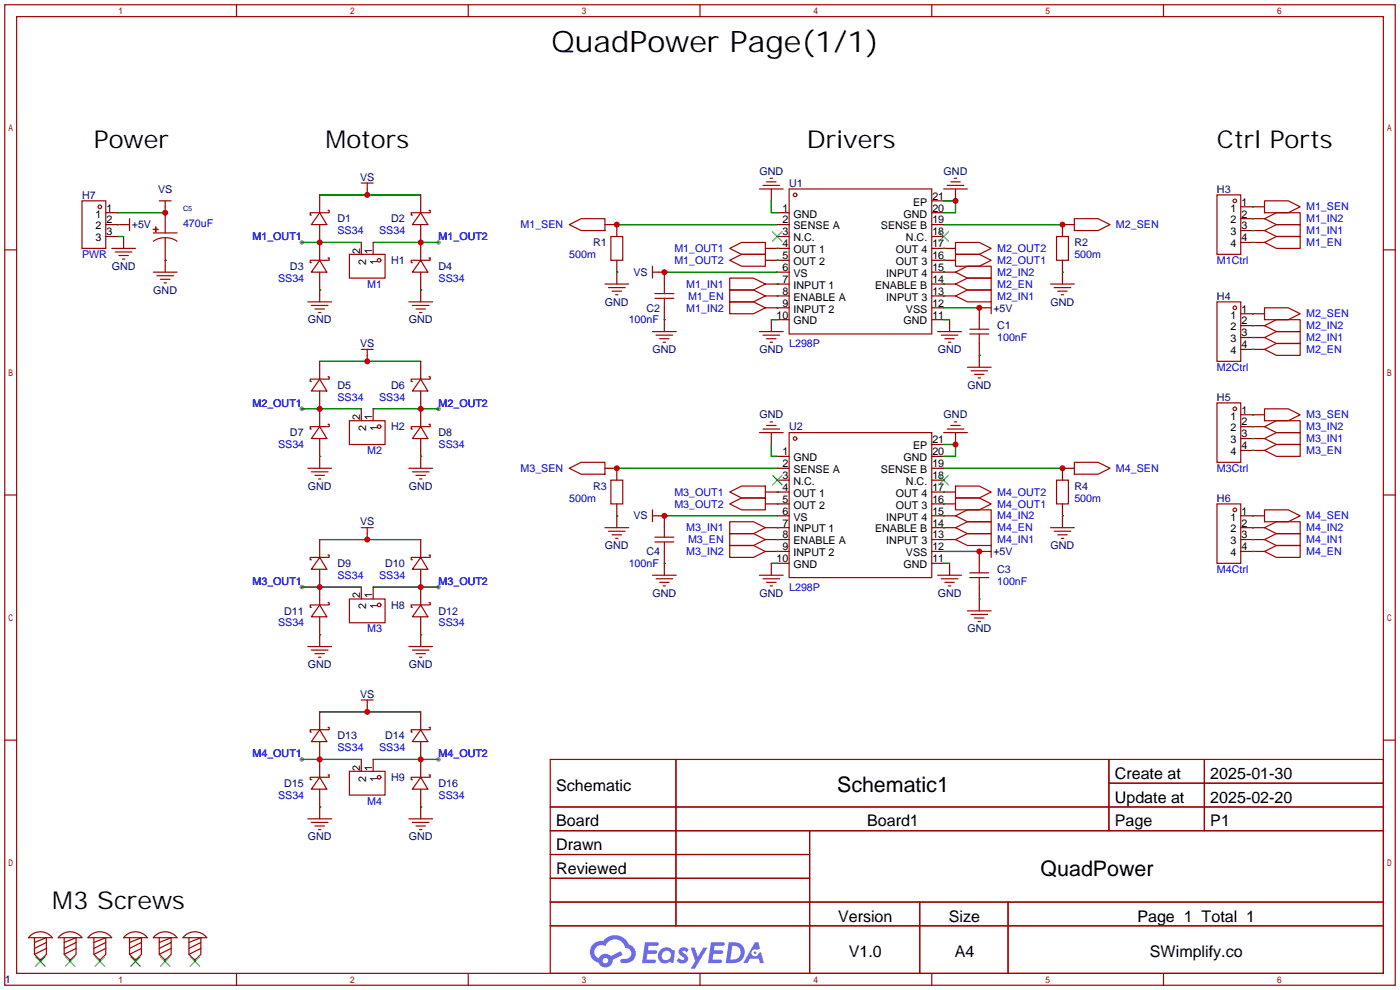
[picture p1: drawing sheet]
<svg xmlns="http://www.w3.org/2000/svg" width="299mm" height="212mm" viewBox="0 0 299 212" stroke-linecap="round" stroke-linejoin="round" font-family="sans-serif">
<g fill="#999">
<circle cx="93.7" cy="51.8" r=".51"/>
<circle cx="64.5" cy="51.8" r=".51"/>
<circle cx="93.7" cy="87.4" r=".51"/>
<circle cx="64.5" cy="87.4" r=".51"/>
<circle cx="93.7" cy="125.5" r=".51"/>
<circle cx="64.5" cy="125.5" r=".51"/>
<circle cx="93.7" cy="162.3" r=".51"/>
<circle cx="64.5" cy="162.3" r=".51"/>
</g>
<g fill="none" stroke="#870000" stroke-width=".25">
<path d="M25.1 48h1.3M26.4 50.5v2.6M35.3 44.2v1.3M68.3 62v2.5M89.9 62v2.5M209.3 75.9v2.6M68.3 97.5v2.6M89.9 97.5v2.6M68.3 135.6v2.6M89.9 135.6v2.6M142 120.4v2.5M209.3 128v2.6"/>
<path d="M68.3 172.5v2.5M89.9 172.5v2.5M8.6 205v.5M15 205v.5M29 205v.5M35.3 205v.5"/>
</g>
<g fill="none" stroke="#a10000" stroke-width=".25">
<path d="M1 1h297.2v209.6h-297.2zM3.6 3.6h292.1v204.4h-292.1zM50.5 1v2.6M100.1 1v2.6M149.6 1v2.6M199.1 1v2.6M248.7 1v2.6M1 53.4h2.6M23.9 53.1h5.1M24.6 53.8h3.6M25.4 54.6h2M26.2 55.4h.5"/>
<path d="M26.4 48h1.3M27.7 46.7v2.6M34 42.9h2.6M35.3 42.9v1.3M295.7 53.4h2.5M65.8 64.5h5.1M66.5 65.3h3.6M67.3 66h2M68.1 66.8h.5M87.4 64.5h5.1M88.1 65.3h3.6M88.9 66h2"/>
<path d="M89.7 66.8h.5M206.8 78.5h5M207.5 79.2h3.6M208.3 80h2M209 80.8h.5M1 105.8h2.6M65.8 100.1h5.1M66.5 100.8h3.6M67.3 101.6h2M68.1 102.4h.5M87.4 100.1h5.1M88.1 100.8h3.6"/>
<path d="M88.9 101.6h2M89.7 102.4h.5M295.7 105.8h2.5M65.8 138.2h5.1M66.5 138.9h3.6M67.3 139.7h2M87.4 138.2h5.1M88.1 138.9h3.6M88.9 139.7h2M139.4 122.9h5.1M140.2 123.7h3.6M141 124.5h2"/>
<path d="M141.7 125.2h.5M206.8 130.6h5M207.5 131.3h3.6M208.3 132.1h2M209 132.8h.5M1 158.2h2.6M68.1 140.5h.5M89.7 140.5h.5M295.7 158.2h2.5M65.8 175h5.1M66.5 175.8h3.6M67.3 176.5h2"/>
<path d="M68.1 177.3h.5M87.4 175h5.1M88.1 175.8h3.6M88.9 176.5h2M89.7 177.3h.5M117.6 162.3h178.1v45.7h-178.1zM117.6 172.5h178.1M117.6 177.5h178.1M144.5 162.3v35.6M173 177.5v30.5M237 162.3v15.2M237 167.4h58.7"/>
<path d="M257.4 162.3v15.2M6.5 199.9a3.2 3.2 0 0 1 4.7 .5h-5.1zM12.9 199.9a3.2 3.2 0 0 1 4.6 .5h-5.1zM26.9 199.9a3.2 3.2 0 0 1 4.6 .5h-5.1zM33.2 199.9a3.2 3.2 0 0 1 4.6 .5h-5zM117.6 182.6h55.4M117.6 192.8h178.1M117.6 187.7h55.4M117.6 197.9h178.1M196.6 192.8v15.2M215.4 192.8v15.2M7.4 200.4v3.6l1.2 1.2 1.3-1.2v-3.6l-2.5 1"/>
<path d="M9.9 201.4l-2.5 1.3M9.9 202.7l-2.5 1.3M13.7 200.4v3.6l1.3 1.2 1.3-1.2v-3.6l-2.6 1M16.3 201.4l-2.6 1.3M16.3 202.7l-2.6 1.3M27.7 200.4v3.6l1.3 1.2 1.2-1.2v-3.6l-2.5 1M30.2 201.4l-2.5 1.3M30.2 202.7l-2.5 1.3M34 200.4v3.6l1.3 1.2 1.3-1.2v-3.6l-2.6 1M36.6 201.4l-2.6 1.3M36.6 202.7l-2.6 1.3M50.5 208v2.6"/>
<path d="M100.1 208v2.6M149.6 208v2.6M199.1 208v2.6M248.7 208v2.6"/>
</g>
<g fill="none" stroke="#008700" stroke-width=".25">
<path d="M25.1 45.5h10.2M25.1 50.5h1.3M64.5 51.8h12.7M68.3 41.7h21.6M79.8 51.8h13.9M68.3 77.2h21.6M64.5 87.4h12.7M79.8 87.4h13.9M68.3 115.3h21.6M64.5 125.5h12.7M79.8 125.5h13.9M68.3 152.1h21.6"/>
<path d="M64.5 162.3h12.7M79.8 162.3h13.9"/>
</g>
<path d="M7.6 204.5l2.1 2M9.7 204.5l-2.1 2M14 204.5l2 2M16 204.5l-2 2M27.9 204.5l2.1 2M30 204.5l-2.1 2M34.3 204.5l2 2M36.3 204.5l-2 2" fill="none" stroke="#3c3" stroke-width=".25"/>
<g fill="#5487ff">
<path d="M145.3 202.7a1.3 1.3 0 0 1 1.9 .3l-.4 .6a.54 .54 0 0 0-.9-.2l.1 .2a1.34 1.34 0 0 1 .9 1.8 1.47 1.47 0 0 1-2.3-.1l.5-.6 .8 .5a.31 .31 0 0 0 .4-.3 .31 .31 0 0 0-.3-.4 1.12 1.12 0 0 1-.7-1.8z"/>
<path d="M147.6 202.5h.9l.6 2 1.2-2h.9l-2.7 4.6h-.9l1-1.7z"/>
<path d="M137.8 201.4h1.7a1.31 1.31 0 0 1 1.2 .2 .4 .4 0 0 1-.3 .5l-1.8 .1-.1 .9h1.6a.4 .4 0 0 1 .4 .4 .4 .4 0 0 1-.5 .4h-1.6l-.2 1.2h1.4a.46 .46 0 0 1 .5 0 .46 .46 0 0 1 .1 .5l-.4 .2h-2.6z"/>
<path d="M151.9 201.4h1.7a1.32 1.32 0 0 1 1.2 .2 .39 .39 0 0 1-.3 .5l-1.8 .1-.1 .9h1.6a.4 .4 0 0 1 .4 .4 .4 .4 0 0 1-.4 .4h-1.7l-.2 1.2h1.4a.46 .46 0 0 1 .5 0 .46 .46 0 0 1 .1 .5l-.4 .2h-2.6z"/>
<path d="M161.3 201.4h.8l.3 1.3-.6 .4a.75 .75 0 0 0-1.1 .3 .75 .75 0 0 0 .5 1 .75 .75 0 0 0 .9-.7l.5-.2 .6 2.3h-.8l-.3-.9h-1.8l-.5 .9h-1z"/>
<path d="M155.7 201.4l-.6 4.4h1.5a2.27 2.27 0 0 0 2.6-2.2 2.27 2.27 0 0 0-2.7-2.2zM156.5 202.1a1.5 1.5 0 0 1 1.8 1.6 1.5 1.5 0 0 1-1.9 1.4h-.3z"/>
<path d="M141.2 203a1.6 1.6 0 0 0-.3 2.3 1.6 1.6 0 0 0 2.3 .2l.7 .3 .3-2.4-.1-.3-.5-.1a1.58 1.58 0 0 0-2.4 0zM141.8 203.5a.98 .98 0 0 1 1.6 .4 .98 .98 0 0 1-1.1 1.3 .94 .94 0 0 1-.9-.7 .94 .94 0 0 1 .4-1z"/>
<path d="M126.8 201.8a2.37 2.37 0 0 0 1.1 4 1.54 1.54 0 0 0 1.8 1 1.54 1.54 0 0 0 1.2-1.6l2.2-1.1-.5-.8-2 1a1.57 1.57 0 0 0-2.7 .5 1.5 1.5 0 0 1-.7-2.1 1.5 1.5 0 0 1 2.2-.5 2.23 2.23 0 0 1 2.3-1.4 2.23 2.23 0 0 1 2 1.8 1.16 1.16 0 0 1 1.2 1.1 1.16 1.16 0 0 1-1.1 1.2h-.7a.47 .47 0 0 0-.5 .4 .47 .47 0 0 0 .4 .5 2.17 2.17 0 0 0 2.5-.9 2.17 2.17 0 0 0-.3-2.7l-.8-.4a3.2 3.2 0 0 0-5.5-.7l-1.1 .1zM128.8 205.3a.6 .6 0 0 1 1.2 0 .6 .6 0 0 1-1.2 0z"/>
<circle cx="161.4" cy="203.6" r=".28"/>
</g>
<g fill="none" stroke="#008700" stroke-width=".25">
<path d="M25.1 48h.1M35.3 55.6h.1M131.8 58.2h.1M131.8 48h34.3M142 58.2h24.1M164.8 42.9v2.6h1.3M166.1 53.1h.1M166.1 55.6h.1M201.7 53.1h.1M201.7 55.6h.1M201.7 58.2h.1M201.7 48h25.4"/>
<path d="M201.7 42.9h2.5v2.6h-2.5M227.1 58.2h.1M267.7 44.2h.1M267.7 46.7h.1M267.7 49.3h.1M267.7 51.8h.1M68.3 62h.1M89.9 62h.1M142 68.3h.1M164.8 68.3h1.3M166.1 60.7h.1M166.1 65.8h.1"/>
<path d="M166.1 63.2h.1M201.7 60.7h.1M201.7 63.2h.1M201.7 68.3h1.2M201.7 65.8h7.6M209.3 75.9h.1M267.7 67.1h.1M267.7 69.6h.1M267.7 72.1h.1M267.7 74.7h.1M68.3 97.5h.1M89.9 97.5h.1"/>
<path d="M164.8 95v2.5h1.3M201.7 95h2.5v2.5h-2.5M267.7 88.6h.1M267.7 91.2h.1M267.7 93.7h.1M267.7 96.3h.1M131.8 110.2h.1M131.8 100.1h34.3M142 110.2h24.1M166.1 105.2h.1M166.1 107.7h.1M166.1 112.8h.1"/>
<path d="M166.1 115.3h.1M166.1 117.9h.1M201.7 115.3h.1M201.7 112.8h.1M201.7 110.2h.1M201.7 107.7h.1M201.7 105.2h.1M201.7 100.1h25.4M201.7 117.9h7.6M227.1 110.2h.1M267.7 110.2h.1M267.7 112.8h.1"/>
<path d="M267.7 115.3h.1M267.7 117.9h.1M68.3 135.6h.1M89.9 135.6h.1M142 120.4h.1M164.8 120.4h1.3M201.7 120.4h1.2M209.3 128h.1M68.3 172.5h.1M89.9 172.5h.1"/>
</g>
<g fill="none" stroke="#870000" stroke-width=".25">
<path d="M22.6 48h2.5M22.6 45.5h2.5M22.6 50.5h2.5M35.3 45.5v4.3M35.3 50.8v7.4M68.3 41.7v3.8M68.3 48v7.6M68.3 58.2v3.8M77.2 51.8v2.6M78.5 40.4v1.3M79.8 51.8v2.6M89.9 41.7v3.8"/>
<path d="M89.9 48v7.6M89.9 58.2v3.8M129.3 48h2.5v2.5M131.8 55.6v5.1M140.7 58.2h1.3v2.5M163.6 53.1h5.1M163.6 55.6h5.1M164.8 40.4v2.5M166.1 48h2.6M166.1 45.5h2.6M166.1 50.5h2.6M166.1 58.2h2.6"/>
<path d="M199.1 48h2.6M199.1 45.5h2.6M199.1 50.5h2.6M199.1 53.1h5.1M199.1 55.6h5.1M199.1 58.2h5.1M199.1 42.9h2.6M204.2 40.4v2.5M227.1 55.6v5.1M229.6 48h-2.5v2.5M265.2 44.2h5.1M265.2 46.7h5.1"/>
<path d="M265.2 49.3h5.1M265.2 51.8h5.1M68.3 77.2v3.8M78.5 75.9v1.3M89.9 77.2v3.8M142 65.8v5.1M163.6 60.7h5.1M163.6 63.2h5.1M163.6 65.8h5.1M164.8 68.3v2.6M166.1 68.3h2.6M199.1 60.7h5.1"/>
<path d="M199.1 63.2h5.1M199.1 65.8h2.6M199.1 68.3h2.6M202.9 68.3v2.6M209.3 73.4v2.5M210.6 65.8h-1.3v2.5M265.2 67.1h5.1M265.2 69.6h5.1M265.2 72.1h5.1M265.2 74.7h5.1M68.3 83.6v7.6M68.3 93.7v3.8"/>
<path d="M77.2 87.4v2.5M79.8 87.4v2.5M89.9 83.6v7.6M89.9 93.7v3.8M164.8 92.5v2.5M166.1 97.5h2.6M199.1 97.5h2.6M199.1 95h2.6M204.2 92.5v2.5M265.2 88.6h5.1M265.2 91.2h5.1M265.2 93.7h5.1"/>
<path d="M265.2 96.3h5.1M68.3 115.3v3.8M78.5 114v1.3M89.9 115.3v3.8M129.3 100.1h2.5v2.5M131.8 107.7v5.1M140.7 110.2h1.3v2.6M142 117.9v2.5M163.6 112.8h5.1M163.6 115.3h5.1M163.6 117.9h5.1M163.6 105.2h5.1"/>
<path d="M163.6 107.7h5.1M166.1 100.1h2.6M166.1 110.2h2.6M166.1 102.6h2.6M199.1 100.1h2.6M199.1 110.2h5.1M199.1 112.8h5.1M199.1 115.3h5.1M199.1 117.9h2.6M199.1 102.6h2.6M199.1 105.2h5.1M199.1 107.7h5.1"/>
<path d="M210.6 117.9h-1.3v2.5M227.1 107.7v5.1M229.6 100.1h-2.5v2.5M265.2 110.2h5.1M265.2 112.8h5.1M265.2 115.3h5.1M265.2 117.9h5.1M68.3 121.7v7.6M68.3 131.8v3.8M77.2 125.5v2.5M79.8 125.5v2.5M89.9 121.7v7.6"/>
<path d="M89.9 131.8v3.8M164.8 120.4v2.5M166.1 120.4h2.6M199.1 120.4h2.6M202.9 120.4v2.5M209.3 125.5v2.5M68.3 152.1v3.9M68.3 158.5v7.6M78.5 150.9v1.2M89.9 152.1v3.9M89.9 158.5v7.6M68.3 168.7v3.8"/>
<path d="M77.2 162.3v2.5M79.8 162.3v2.5M89.9 168.7v3.8M21.3 205v.5M41.7 205v.5"/>
</g>
<g fill="none" stroke="#a10000" stroke-width=".25">
<path d="M77.2 39.1h2.6M78.5 39.1v1.3M163.1 39.6h3.5M163.8 38.9h2.1M164.6 38.1h.5M202.4 39.6h3.6M203.2 38.9h2M204 38.1h.5M17.5 42.9h5.1v10.2h-5.1zM32.8 49h1zM32.8 51.6a4.6 4.6 0 0 1 5 0M32.8 58.2h5"/>
<path d="M32.8 49.8h5M33.3 48.5v1zM33.5 58.9h3.6M34.3 59.7h2M68.3 55.6l1.5 2.6h-3.3zM68.3 45.5l1.5 2.5h-3.3zM70.1 55.1h.3v.5h-4.1v.5h.2M70.1 45h.3v.5h-4.1v.5h.2M74.7 54.4h7.6v5h-7.6zM89.9 45.5l1.5 2.5h-3.3zM89.9 55.6l1.5 2.6h-3.3zM91.7 45h.2v.5h-4v.5h.2"/>
<path d="M91.7 55.1h.2v.5h-4v.5h.2M121.7 48l2.5-1.3h5.1v2.6h-5.1zM130.6 50.5h2.5v5.1h-2.5zM139.4 58.2h1.3M139.4 56.9v2.5M156 53.1l2.5-1.3h5.1v2.6h-5.1zM156 55.6l2.5-1.2h5.1v2.5h-5.1zM156 59.4h5l2.6 1.3-2.6 1.3h-5zM162.3 40.4h5.1M168.7 40.4h30.4v31h-30.4zM201.7 40.4h5.1M204.2 51.8h5.1l2.5 1.3-2.5 1.3h-5.1z"/>
<path d="M204.2 54.4h5.1l2.5 1.2-2.5 1.3h-5.1zM204.2 58.2l2.6-1.3h5v2.5h-5zM225.8 50.5h2.5v5.1h-2.5zM229.6 46.7h5.1l2.5 1.3-2.5 1.3h-5.1zM260.1 41.7h5.1v12.7h-5.1zM270.3 51.8l2.5-1.3h5.1v2.6h-5.1zM270.3 49.3l2.5-1.3h5.1v2.5h-5.1zM270.3 46.7l2.5-1.2h5.1v2.5h-5.1zM270.3 42.9h5l2.6 1.3-2.6 1.3h-5zM35.1 60.5h.5M77.2 74.7h2.6M78.5 74.7v1.2"/>
<path d="M129.3 60.7h5.1M130 61.5h3.6M130.8 62.2h2M131.6 63h.5M139.4 70.9h5.1M140 63.8h4M140 62.7h4M140.2 71.6h3.6M141 72.4h2M141.7 73.2h.5M142 60.7v2M142 63.8v2"/>
<path d="M156 64.5h5l2.6 1.3-2.6 1.3h-5zM156 62h5l2.6 1.2-2.6 1.3h-5zM162.3 70.9h5.1M163.1 71.6h3.5M163.8 72.4h2.1M164.6 73.2h.5M200.4 70.9h5.1M201.2 71.6h3.5M201.9 72.4h2.1M202.7 73.2h.5M204.2 60.7l2.6-1.3h5v2.6h-5zM204.2 63.2l2.6-1.2h5v2.5h-5z"/>
<path d="M207.3 71.4h4M207.3 70.4h4M209.3 68.3v2.1M209.3 71.4v2M210.6 65.8h1.2M211.8 64.5v2.6M224.5 60.7h5.1M225.3 61.5h3.6M226.1 62.2h2M226.8 63h.5M260.1 64.5h5.1v12.7h-5.1zM270.3 74.7l2.5-1.3h5.1v2.5h-5.1z"/>
<path d="M270.3 72.1l2.5-1.2h5.1v2.5h-5.1zM270.3 69.6l2.5-1.3h5.1v2.6h-5.1zM270.3 65.8h5l2.6 1.3-2.6 1.2h-5zM68.3 91.2l1.5 2.5h-3.3zM68.3 81l1.5 2.6h-3.3zM70.1 90.7h.3v.5h-4.1v.5h.2M70.1 80.5h.3v.5h-4.1v.5h.2M74.7 89.9h7.6v5.1h-7.6zM89.9 81l1.5 2.6h-3.3zM89.9 91.2l1.5 2.5h-3.3zM91.7 80.5h.2v.5h-4v.5h.2M91.7 90.7h.2v.5h-4v.5h.2"/>
<path d="M162.3 92.5h5.1M163.1 91.7h3.5M163.8 90.9h2.1M164.6 90.2h.5M168.7 92.5h30.4v30.9h-30.4zM201.7 92.5h5.1M202.4 91.7h3.6M203.2 90.9h2M204 90.2h.5M229.6 98.8h5.1l2.5 1.3-2.5 1.2h-5.1zM260.1 86.1h5.1v12.7h-5.1zM270.3 96.3l2.5-1.3h5.1v2.5h-5.1z"/>
<path d="M270.3 93.7l2.5-1.2h5.1v2.5h-5.1zM270.3 91.2l2.5-1.3h5.1v2.6h-5.1zM270.3 87.4h5l2.6 1.2-2.6 1.3h-5zM68.3 119.1l1.5 2.6h-3.3zM70.1 118.6h.3v.5h-4.1v.5h.2M77.2 112.8h2.6M78.5 112.8v1.2M89.9 119.1l1.5 2.6h-3.3zM91.7 118.6h.2v.5h-4v.5h.2M121.7 100.1l2.5-1.3h5.1v2.5h-5.1zM129.3 112.8h5.1M130 113.5h3.6"/>
<path d="M130.6 102.6h2.5v5.1h-2.5zM130.8 114.3h2M131.6 115.1h.5M139.4 109v2.5M139.4 110.2h1.3M140 115.8h4M140 114.8h4M142 112.8v2M142 115.8v2.1M156 105.2l2.5-1.3h5.1v2.5h-5.1zM156 107.7l2.5-1.3h5.1v2.6h-5.1zM156 111.5h5l2.6 1.3-2.6 1.2h-5z"/>
<path d="M156 116.6h5l2.6 1.3-2.6 1.2h-5zM156 114h5l2.6 1.3-2.6 1.3h-5zM204.2 103.9h5.1l2.5 1.3-2.5 1.2h-5.1zM204.2 106.4h5.1l2.5 1.3-2.5 1.3h-5.1zM204.2 112.8l2.6-1.3h5v2.5h-5zM204.2 110.2l2.6-1.2h5v2.5h-5zM204.2 115.3l2.6-1.3h5v2.6h-5zM210.6 117.9h1.2M211.8 116.6v2.5M224.5 112.8h5.1M225.3 113.5h3.6M225.8 102.6h2.5v5.1h-2.5z"/>
<path d="M226.1 114.3h2M226.8 115.1h.5M260.1 107.7h5.1v12.7h-5.1zM270.3 117.9l2.5-1.3h5.1v2.5h-5.1zM270.3 115.3l2.5-1.3h5.1v2.6h-5.1zM270.3 112.8l2.5-1.3h5.1v2.5h-5.1zM270.3 109h5l2.6 1.2-2.6 1.3h-5zM68.3 129.3l1.5 2.5h-3.3zM70.1 128.8h.3v.5h-4.1v.5h.2M74.7 128h7.6v5.1h-7.6zM89.9 129.3l1.5 2.5h-3.3zM91.7 128.8h.2v.5h-4v.5h.2"/>
<path d="M162.3 122.9h5.1M163.1 123.7h3.5M163.8 124.5h2.1M164.6 125.2h.5M200.4 122.9h5.1M201.2 123.7h3.5M201.9 124.5h2.1M202.7 125.2h.5M207.3 123.4h4M207.3 122.4h4M209.3 120.4v2M209.3 123.4v2.1"/>
<path d="M68.3 156l1.5 2.5h-3.3zM70.1 155.4h.3v.6h-4.1v.5h.2M77.2 149.6h2.6M78.5 149.6v1.3M89.9 156l1.5 2.5h-3.3zM91.7 155.4h.2v.6h-4v.5h.2M68.3 166.1l1.5 2.6h-3.3zM70.1 165.6h.3v.5h-4.1v.5h.2M74.7 164.8h7.6v5.1h-7.6zM89.9 166.1l1.5 2.6h-3.3zM91.7 165.6h.2v.5h-4v.5h.2M19.2 199.9a3.2 3.2 0 0 1 4.7 .5h-5.1z"/>
<path d="M39.6 199.9a3.2 3.2 0 0 1 4.6 .5h-5.1zM20.1 200.4v3.6l1.2 1.2 1.3-1.2v-3.6l-2.5 1M22.6 201.4l-2.5 1.3M22.6 202.7l-2.5 1.3M40.4 200.4v3.6l1.3 1.2 1.2-1.2v-3.6l-2.5 1M42.9 201.4l-2.5 1.3M42.9 202.7l-2.5 1.3"/>
<circle cx="21.3" cy="44.2" r=".38"/>
<circle cx="81" cy="55.6" r=".38"/>
<circle cx="169.9" cy="41.7" r=".38"/>
<circle cx="263.9" cy="42.9" r=".38"/>
<circle cx="263.9" cy="65.8" r=".38"/>
<circle cx="81" cy="91.2" r=".38"/>
<circle cx="169.9" cy="93.7" r=".38"/>
<circle cx="263.9" cy="87.4" r=".38"/>
<circle cx="263.9" cy="109" r=".38"/>
<circle cx="81" cy="129.3" r=".38"/>
<circle cx="81" cy="166.1" r=".38"/>
</g>
<path d="M165.1 49.5l2 2.1M167.1 49.5l-2 2.1M200.7 49.5l2 2.1M202.7 49.5l-2 2.1M165.1 101.6l2 2M167.1 101.6l-2 2M200.7 101.6l2 2M202.7 101.6l-2 2M20.3 204.5l2.1 2M22.4 204.5l-2.1 2M40.6 204.5l2.1 2M42.7 204.5l-2.1 2" fill="none" stroke="#3c3" stroke-width=".25"/>
<g fill="#c00">
<circle cx="78.5" cy="41.7" r=".63"/>
<circle cx="89.9" cy="51.8" r=".63"/>
<circle cx="68.3" cy="51.8" r=".63"/>
<circle cx="78.5" cy="77.2" r=".63"/>
<circle cx="89.9" cy="87.4" r=".63"/>
<circle cx="68.3" cy="87.4" r=".63"/>
<circle cx="78.5" cy="115.3" r=".63"/>
<circle cx="89.9" cy="125.5" r=".63"/>
<circle cx="68.3" cy="125.5" r=".63"/>
<circle cx="78.5" cy="152.1" r=".63"/>
<circle cx="89.9" cy="162.3" r=".63"/>
<circle cx="68.3" cy="162.3" r=".63"/>
<circle cx="35.3" cy="45.5" r=".63"/>
<circle cx="131.8" cy="48" r=".63"/>
<circle cx="227.1" cy="48" r=".63"/>
<circle cx="131.8" cy="100.1" r=".63"/>
<circle cx="227.1" cy="100.1" r=".63"/>
<circle cx="209.3" cy="65.8" r=".63"/>
<circle cx="209.3" cy="117.9" r=".63"/>
<circle cx="142" cy="58.2" r=".63"/>
<circle cx="142" cy="110.2" r=".63"/>
<circle cx="204.2" cy="42.9" r=".63"/>
<circle cx="204.2" cy="95" r=".63"/>
</g>
<text font-size="6.3" x="117.9" y="11.1">QuadPower Page(1/1)</text>
<g font-size="5.3">
<text x="20.1" y="31.7">Power</text>
<text x="69.6" y="31.7">Motors</text>
<text x="172.5" y="31.7">Drivers</text>
<text x="260.1" y="31.7">Ctrl Ports</text>
<text x="11.2" y="194.2">M3 Screws</text>
</g>
<g font-size="4.6">
<text x="178.9" y="169.3">Schematic1</text>
<text x="222.4" y="187.1">QuadPower</text>
</g>
<g font-size="3.4">
<text x="238.3" y="166.5">Create at</text>
<text x="258.7" y="166.5">2025-01-30</text>
<text x="118.9" y="169">Schematic</text>
<text x="238.3" y="171.6">Update at</text>
<text x="258.7" y="171.6">2025-02-20</text>
<text x="118.9" y="176.6">Board</text>
<text x="185.3" y="176.6">Board1</text>
<text x="238.3" y="176.6">Page</text>
<text x="258.7" y="176.6">P1</text>
<text x="118.9" y="181.7">Drawn</text>
<text x="118.9" y="186.8">Reviewed</text>
<text x="179.1" y="197">Version</text>
<text x="202.8" y="197">Size</text>
<text x="243.1" y="197">Page 1 Total 1</text>
<text x="181.4" y="204.6">V1.0</text>
<text x="204" y="204.6">A4</text>
<text x="245.8" y="204.6">SWimplify.co</text>
</g>
<g font-size="2.3" fill="#000080">
<text x="33.8" y="41.2">VS</text>
<text x="77" y="38.6">VS</text>
<text x="162.3" y="37.4">GND</text>
<text x="168.7" y="39.9">U1</text>
<text x="201.7" y="37.4">GND</text>
<text x="260.1" y="41.2">H3</text>
<text x="17.5" y="42.4">H7</text>
<text x="72.1" y="47.5">D1</text>
<text x="83.6" y="47.5">D2</text>
<text x="28.2" y="48.8">+5V</text>
<text x="126.7" y="52.6">R1</text>
<text x="229.6" y="52.6">R2</text>
<text x="23.9" y="57.7">GND</text>
<text x="62" y="57.7">D3</text>
<text x="83.6" y="56.4">H1</text>
<text x="93.7" y="57.7">D4</text>
<text x="135.4" y="59">VS</text>
<text x="32.8" y="62.8">GND</text>
<text x="129.3" y="65.3">GND</text>
<text x="224.5" y="65.3">GND</text>
<text x="260.1" y="64">H4</text>
<text x="65.8" y="69.1">GND</text>
<text x="87.4" y="69.1">GND</text>
<text x="138.2" y="66.6">C2</text>
<text x="212.3" y="66.6">+5V</text>
<text x="213.1" y="70.4">C1</text>
<text x="77" y="74.2">VS</text>
<text x="139.4" y="75.5">GND</text>
<text x="162.3" y="75.5">GND</text>
<text x="200.4" y="75.5">GND</text>
<text x="72.1" y="83.1">D5</text>
<text x="83.6" y="83.1">D6</text>
<text x="206.8" y="83.1">GND</text>
<text x="162.3" y="89.4">GND</text>
<text x="201.7" y="89.4">GND</text>
<text x="260.1" y="85.6">H5</text>
<text x="62" y="93.2">D7</text>
<text x="83.6" y="92">H2</text>
<text x="93.7" y="93.2">D8</text>
<text x="168.7" y="92">U2</text>
<text x="65.8" y="104.7">GND</text>
<text x="87.4" y="104.7">GND</text>
<text x="126.7" y="104.7">R3</text>
<text x="229.6" y="104.7">R4</text>
<text x="260.1" y="107.2">H6</text>
<text x="77" y="112.3">VS</text>
<text x="135.4" y="111">VS</text>
<text x="129.3" y="117.4">GND</text>
<text x="138.2" y="118.6">C4</text>
<text x="212.3" y="118.6">+5V</text>
<text x="224.5" y="117.4">GND</text>
<text x="72.1" y="121.2">D9</text>
<text x="82.3" y="121.2">D10</text>
<text x="213.1" y="122.5">C3</text>
<text x="60.7" y="131.3">D11</text>
<text x="83.6" y="130.1">H8</text>
<text x="93.7" y="131.3">D12</text>
<text x="139.4" y="127.5">GND</text>
<text x="162.3" y="127.5">GND</text>
<text x="200.4" y="127.5">GND</text>
<text x="206.8" y="135.2">GND</text>
<text x="65.8" y="142.8">GND</text>
<text x="87.4" y="142.8">GND</text>
<text x="77" y="149.1">VS</text>
<text x="72.1" y="158">D13</text>
<text x="82.3" y="158">D14</text>
<text x="83.6" y="166.9">H9</text>
<text x="60.7" y="168.2">D15</text>
<text x="93.7" y="168.2">D16</text>
<text x="65.8" y="179.6">GND</text>
<text x="87.4" y="179.6">GND</text>
<text x="1" y="210.1">1</text>
</g>
<g font-size="2.3">
<text x="20.4" y="46.5">1</text>
<text x="22.7" y="45.2">1</text>
<text x="22.7" y="47.8">2</text>
<text x="167.3" y="45.2">1</text>
<text x="167.3" y="47.8">2</text>
<text x="169.6" y="46.5">GND</text>
<text x="193.1" y="46.5">GND</text>
<text x="195.1" y="43.9">EP</text>
<text x="199.3" y="47.8">19</text>
<text x="199.3" y="45.2">20</text>
<text x="199.3" y="42.7">21</text>
<text x="263" y="45.2">1</text>
<text x="263" y="47.8">2</text>
<text x="265.3" y="43.9">1</text>
<text x="265.3" y="46.5">2</text>
<text x="20.4" y="49">2</text>
<text x="20.4" y="51.6">3</text>
<text x="22.7" y="50.3">3</text>
<text x="167.3" y="50.3">3</text>
<text x="167.3" y="52.8">4</text>
<text x="169.6" y="49">SENSE A</text>
<text x="169.6" y="51.6">N.C.</text>
<text x="188.3" y="49">SENSE B</text>
<text x="193.6" y="51.6">N.C.</text>
<text x="199.3" y="52.8">17</text>
<text x="199.3" y="50.3">18</text>
<text x="263" y="50.3">3</text>
<text x="263" y="52.8">4</text>
<text x="265.3" y="49">3</text>
<text x="265.3" y="51.6">4</text>
<text x="77" y="54.2" transform="rotate(-90 77 54.2)">2</text>
<text x="78.2" y="56.6" transform="rotate(-90 78.2 56.6)">2</text>
<text x="79.5" y="54.2" transform="rotate(-90 79.5 54.2)">1</text>
<text x="80.8" y="56.6" transform="rotate(-90 80.8 56.6)">1</text>
<text x="167.3" y="55.4">5</text>
<text x="167.3" y="57.9">6</text>
<text x="169.6" y="54.1">OUT 1</text>
<text x="169.6" y="56.6">OUT 2</text>
<text x="169.6" y="59.2">VS</text>
<text x="189.4" y="59.2">INPUT 4</text>
<text x="191.5" y="56.6">OUT 3</text>
<text x="191.5" y="54.1">OUT 4</text>
<text x="199.3" y="57.9">15</text>
<text x="199.3" y="55.4">16</text>
<text x="167.3" y="60.5">7</text>
<text x="167.3" y="63">8</text>
<text x="167.3" y="65.5">9</text>
<text x="169.6" y="61.7">INPUT 1</text>
<text x="169.6" y="64.3">ENABLE A</text>
<text x="187" y="61.7">ENABLE B</text>
<text x="189.4" y="64.3">INPUT 3</text>
<text x="199.3" y="65.5">12</text>
<text x="199.3" y="63">13</text>
<text x="199.3" y="60.5">14</text>
<text x="166" y="68.1">10</text>
<text x="169.6" y="66.8">INPUT 2</text>
<text x="169.6" y="69.3">GND</text>
<text x="193.1" y="69.3">GND</text>
<text x="193.6" y="66.8">VSS</text>
<text x="199.3" y="68.1">11</text>
<text x="263" y="68.1">1</text>
<text x="263" y="70.6">2</text>
<text x="265.3" y="66.8">1</text>
<text x="265.3" y="69.3">2</text>
<text x="265.3" y="71.9">3</text>
<text x="263" y="73.2">3</text>
<text x="263" y="75.7">4</text>
<text x="265.3" y="74.4">4</text>
<text x="77" y="89.8" transform="rotate(-90 77 89.8)">2</text>
<text x="79.5" y="89.8" transform="rotate(-90 79.5 89.8)">1</text>
<text x="263" y="89.7">1</text>
<text x="265.3" y="88.4">1</text>
<text x="78.2" y="92.1" transform="rotate(-90 78.2 92.1)">2</text>
<text x="80.8" y="92.1" transform="rotate(-90 80.8 92.1)">1</text>
<text x="199.3" y="94.7">21</text>
<text x="263" y="92.2">2</text>
<text x="263" y="94.7">3</text>
<text x="265.3" y="90.9">2</text>
<text x="265.3" y="93.5">3</text>
<text x="167.3" y="97.3">1</text>
<text x="167.3" y="99.8">2</text>
<text x="169.6" y="98.6">GND</text>
<text x="169.6" y="101.1">SENSE A</text>
<text x="188.3" y="101.1">SENSE B</text>
<text x="193.1" y="98.6">GND</text>
<text x="195.1" y="96">EP</text>
<text x="199.3" y="99.8">19</text>
<text x="199.3" y="97.3">20</text>
<text x="263" y="97.3">4</text>
<text x="265.3" y="96">4</text>
<text x="167.3" y="102.4">3</text>
<text x="167.3" y="104.9">4</text>
<text x="167.3" y="107.4">5</text>
<text x="169.6" y="103.6">N.C.</text>
<text x="169.6" y="106.2">OUT 1</text>
<text x="191.5" y="106.2">OUT 4</text>
<text x="193.6" y="103.6">N.C.</text>
<text x="199.3" y="107.4">16</text>
<text x="199.3" y="104.9">17</text>
<text x="199.3" y="102.4">18</text>
<text x="167.3" y="110">6</text>
<text x="167.3" y="112.5">7</text>
<text x="169.6" y="108.7">OUT 2</text>
<text x="169.6" y="111.3">VS</text>
<text x="169.6" y="113.8">INPUT 1</text>
<text x="187" y="113.8">ENABLE B</text>
<text x="189.4" y="111.3">INPUT 4</text>
<text x="191.5" y="108.7">OUT 3</text>
<text x="199.3" y="112.5">14</text>
<text x="199.3" y="110">15</text>
<text x="263" y="111.3">1</text>
<text x="263" y="113.8">2</text>
<text x="265.3" y="110">1</text>
<text x="265.3" y="112.5">2</text>
<text x="167.3" y="115.1">8</text>
<text x="167.3" y="117.6">9</text>
<text x="169.6" y="116.3">ENABLE A</text>
<text x="169.6" y="118.9">INPUT 2</text>
<text x="189.4" y="116.3">INPUT 3</text>
<text x="193.6" y="118.9">VSS</text>
<text x="199.3" y="117.6">12</text>
<text x="199.3" y="115.1">13</text>
<text x="263" y="116.3">3</text>
<text x="263" y="118.9">4</text>
<text x="265.3" y="115.1">3</text>
<text x="265.3" y="117.6">4</text>
<text x="166" y="120.1">10</text>
<text x="169.6" y="121.4">GND</text>
<text x="193.1" y="121.4">GND</text>
<text x="199.3" y="120.1">11</text>
<text x="77" y="127.9" transform="rotate(-90 77 127.9)">2</text>
<text x="78.2" y="130.2" transform="rotate(-90 78.2 130.2)">2</text>
<text x="79.5" y="127.9" transform="rotate(-90 79.5 127.9)">1</text>
<text x="80.8" y="130.2" transform="rotate(-90 80.8 130.2)">1</text>
<text x="77" y="164.7" transform="rotate(-90 77 164.7)">2</text>
<text x="78.2" y="167.1" transform="rotate(-90 78.2 167.1)">2</text>
<text x="79.5" y="164.7" transform="rotate(-90 79.5 164.7)">1</text>
<text x="80.8" y="167.1" transform="rotate(-90 80.8 167.1)">1</text>
</g>
<g font-size="2.3" fill="#00f">
<text x="279.1" y="47.5">M1_IN2</text>
<text x="279.1" y="45">M1_SEN</text>
<text x="39.1" y="48.5">470uF</text>
<text x="54" y="51.3">M1_OUT1</text>
<text x="72.1" y="50.1">SS34</text>
<text x="81" y="50.1">SS34</text>
<text x="93.7" y="51.3">M1_OUT2</text>
<text x="111.2" y="48.8">M1_SEN</text>
<text x="144.1" y="53.9">M1_OUT1</text>
<text x="213.1" y="53.9">M2_OUT2</text>
<text x="238.5" y="48.8">M2_SEN</text>
<text x="279.1" y="52.6">M1_EN</text>
<text x="279.1" y="50.1">M1_IN1</text>
<text x="17.5" y="55.1">PWR</text>
<text x="121.7" y="55.1">500m</text>
<text x="144.1" y="56.4">M1_OUT2</text>
<text x="213.1" y="56.4">M2_OUT1</text>
<text x="213.1" y="59">M2_IN2</text>
<text x="229.6" y="55.1">500m</text>
<text x="260.1" y="56.4">M1Ctrl</text>
<text x="59.4" y="60.2">SS34</text>
<text x="78.5" y="61.5">M1</text>
<text x="93.7" y="60.2">SS34</text>
<text x="146.7" y="61.5">M1_IN1</text>
<text x="147.1" y="64">M1_EN</text>
<text x="213.1" y="61.5">M2_EN</text>
<text x="213.1" y="64">M2_IN1</text>
<text x="134.4" y="69.1">100nF</text>
<text x="146.7" y="66.6">M1_IN2</text>
<text x="279.1" y="70.4">M2_IN2</text>
<text x="279.1" y="67.8">M2_SEN</text>
<text x="168.7" y="74.2">L298P</text>
<text x="213.1" y="72.9">100nF</text>
<text x="279.1" y="75.5">M2_EN</text>
<text x="279.1" y="72.9">M2_IN1</text>
<text x="260.1" y="79.3">M2Ctrl</text>
<text x="54" y="86.9">M2_OUT1</text>
<text x="72.1" y="85.6">SS34</text>
<text x="81" y="85.6">SS34</text>
<text x="93.7" y="86.9">M2_OUT2</text>
<text x="279.1" y="89.4">M3_SEN</text>
<text x="59.4" y="95.8">SS34</text>
<text x="93.7" y="95.8">SS34</text>
<text x="279.1" y="94.5">M3_IN1</text>
<text x="279.1" y="92">M3_IN2</text>
<text x="78.5" y="97.1">M2</text>
<text x="111.2" y="100.9">M3_SEN</text>
<text x="238.5" y="100.9">M4_SEN</text>
<text x="260.1" y="100.9">M3Ctrl</text>
<text x="279.1" y="97.1">M3_EN</text>
<text x="121.7" y="107.2">500m</text>
<text x="144.1" y="105.9">M3_OUT1</text>
<text x="213.1" y="105.9">M4_OUT2</text>
<text x="229.6" y="107.2">500m</text>
<text x="144.1" y="108.5">M3_OUT2</text>
<text x="146.7" y="113.6">M3_IN1</text>
<text x="213.1" y="108.5">M4_OUT1</text>
<text x="213.1" y="113.6">M4_EN</text>
<text x="213.1" y="111">M4_IN2</text>
<text x="279.1" y="113.6">M4_IN2</text>
<text x="279.1" y="111">M4_SEN</text>
<text x="146.7" y="118.6">M3_IN2</text>
<text x="147.1" y="116.1">M3_EN</text>
<text x="213.1" y="116.1">M4_IN1</text>
<text x="279.1" y="118.6">M4_EN</text>
<text x="279.1" y="116.1">M4_IN1</text>
<text x="54" y="125">M3_OUT1</text>
<text x="72.1" y="123.7">SS34</text>
<text x="81" y="123.7">SS34</text>
<text x="93.7" y="125">M3_OUT2</text>
<text x="134.4" y="121.2">100nF</text>
<text x="213.1" y="125">100nF</text>
<text x="260.1" y="122.5">M4Ctrl</text>
<text x="168.7" y="126.3">L298P</text>
<text x="59.4" y="133.9">SS34</text>
<text x="78.5" y="135.2">M3</text>
<text x="93.7" y="133.9">SS34</text>
<text x="54" y="161.8">M4_OUT1</text>
<text x="72.1" y="160.6">SS34</text>
<text x="81" y="160.6">SS34</text>
<text x="93.7" y="161.8">M4_OUT2</text>
<text x="59.4" y="170.7">SS34</text>
<text x="78.5" y="172">M4</text>
<text x="93.7" y="170.7">SS34</text>
</g>
<text font-size="1.5" fill="#000080" x="39.1" y="45.1">C5</text>
</svg>
